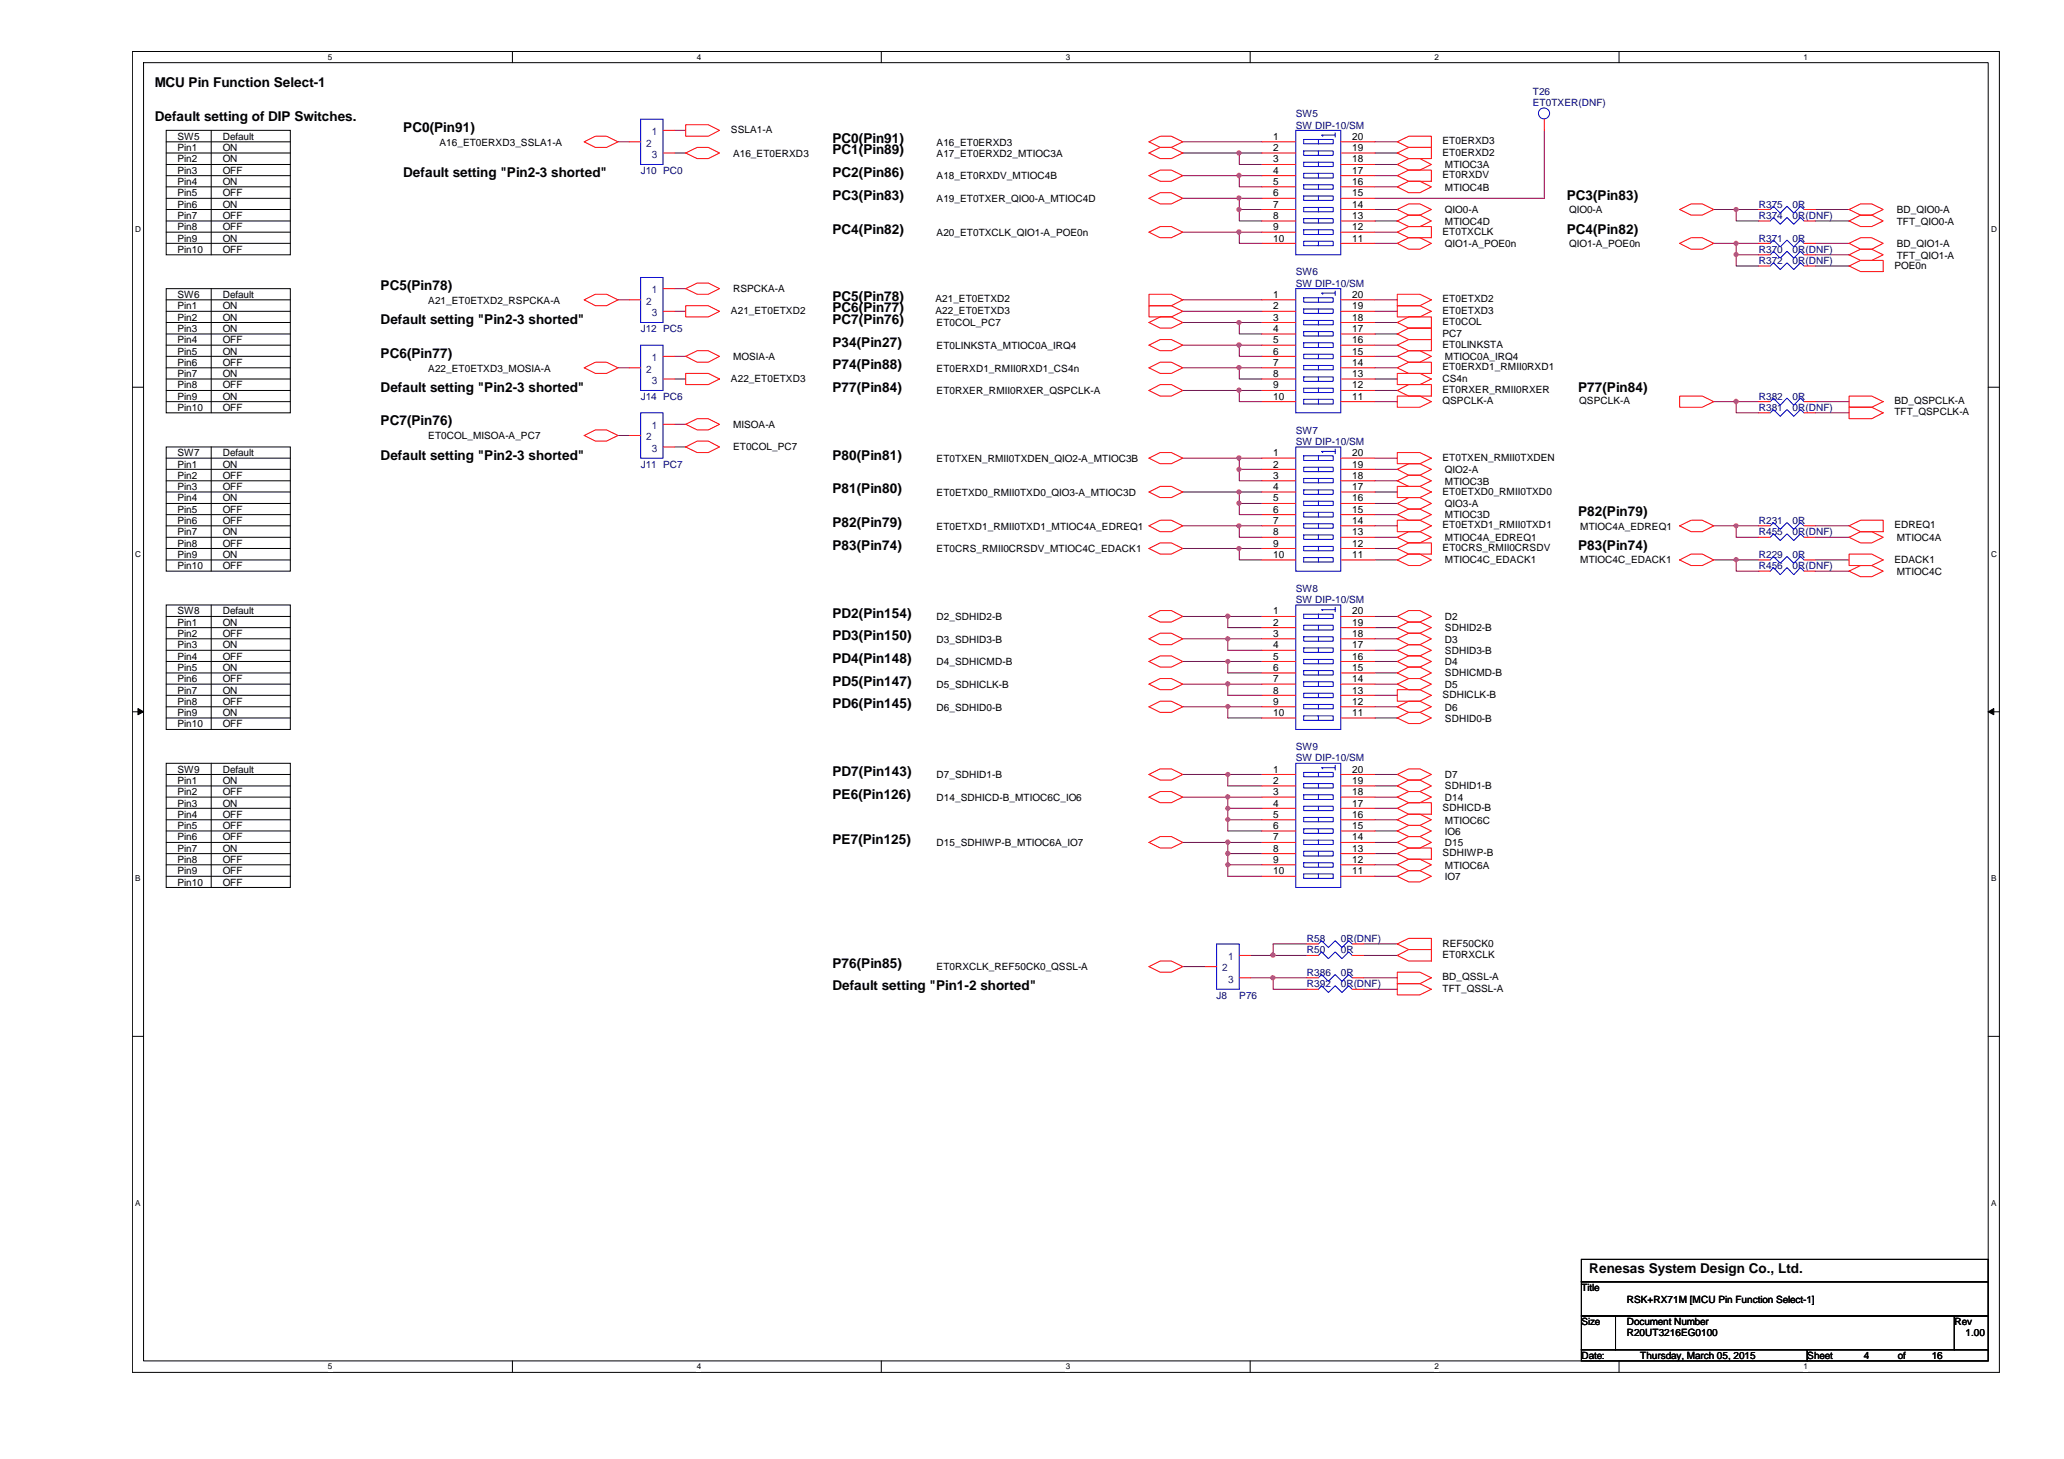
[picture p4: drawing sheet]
<svg xmlns="http://www.w3.org/2000/svg" width="297mm" height="210mm" viewBox="0 0 297 210" stroke-linecap="round" stroke-linejoin="round" font-family="sans-serif">
<path d="M19 7.4h268.7v190h-268.6zM20.7 9h265.4v186.8h-265.4z" fill="none" stroke="#000" stroke-width=".14"/>
<g fill="#fff">
<path d="M47.2 7.6h.6v1.3h-.6z"/>
<path d="M47.2 196h.6v1.3h-.6z"/>
</g>
<path d="M73.7 7.4v1.6M73.7 195.8v1.6" fill="none" stroke="#000" stroke-width=".14"/>
<g fill="#fff">
<path d="M100.3 7.6h.6v1.3h-.6z"/>
<path d="M100.3 196h.6v1.3h-.6z"/>
</g>
<path d="M126.8 7.4v1.6M126.8 195.8v1.6" fill="none" stroke="#000" stroke-width=".14"/>
<g fill="#fff">
<path d="M153.4 7.6h.6v1.3h-.6z"/>
<path d="M153.4 196h.6v1.3h-.6z"/>
</g>
<path d="M179.9 7.4v1.6M179.9 195.8v1.6" fill="none" stroke="#000" stroke-width=".14"/>
<g fill="#fff">
<path d="M206.5 7.6h.6v1.3h-.6z"/>
<path d="M206.5 196h.6v1.3h-.6z"/>
</g>
<path d="M233 7.4v1.6M233 195.8v1.6" fill="none" stroke="#000" stroke-width=".14"/>
<g fill="#fff">
<path d="M259.5 7.6h.6v1.3h-.6z"/>
<path d="M259.5 196h.6v1.3h-.6z"/>
<path d="M19.5 32.3h.8v1.4h-.8z"/>
<path d="M286.6 32.3h.8v1.4h-.8z"/>
<path d="M19.5 79h.8v1.3h-.8z"/>
<path d="M286.6 79h.8v1.3h-.8z"/>
</g>
<path d="M19.1 55.7h1.6M286.1 55.7h1.6" fill="none" stroke="#000" stroke-width=".14"/>
<g fill="#fff">
<path d="M19.5 125.7h.7v1.3h-.7z"/>
<path d="M286.6 125.7h.7v1.3h-.7z"/>
</g>
<path d="M19.1 102.4h1.6M286.1 102.4h1.6" fill="none" stroke="#000" stroke-width=".14"/>
<path d="M19.9 101.9l.8 .5-.8 .4zM286.1 102.4l.8-.5v.9z" fill="#000" stroke="#000" stroke-width=".14"/>
<g fill="#fff">
<path d="M19.5 172.4h.7v1.3h-.7z"/>
<path d="M286.6 172.4h.7v1.3h-.7z"/>
</g>
<g fill="none" stroke="#000" stroke-width=".14">
<path d="M23.9 18.8h17.9v17.9h-17.9zM30.4 18.8v17.9M23.9 23.7h17.9M23.9 25.3h17.9M23.9 26.9h17.9M23.9 28.5h17.9M23.9 30.1h17.9M23.9 31.8h17.9M23.9 33.4h17.9M23.9 35h17.9M23.9 20.4h17.9M23.9 22h17.9"/>
<path d="M23.9 41.5h17.9v17.9h-17.9zM23.9 43.1h17.9M23.9 44.8h17.9M23.9 46.4h17.9M23.9 48h17.9M23.9 49.7h17.9M23.9 51.3h17.9M23.9 52.9h17.9M23.9 54.5h17.9M23.9 56.2h17.9M23.9 57.8h17.9M30.4 41.5v17.9"/>
<path d="M23.9 64.3h17.9v17.9h-17.9zM23.9 65.9h17.9M23.9 67.5h17.9M23.9 69.2h17.9M23.9 70.8h17.9M23.9 72.4h17.9M23.9 74h17.9M23.9 75.6h17.9M23.9 77.3h17.9M23.9 78.9h17.9M30.4 64.3v17.9M23.9 87h17.9v17.9h-17.9z"/>
<path d="M23.9 80.6h17.9M23.9 88.7h17.9M23.9 90.3h17.9M23.9 91.9h17.9M23.9 93.6h17.9M23.9 95.2h17.9M23.9 96.8h17.9M23.9 98.4h17.9M30.4 87v17.9M23.9 109.8h17.9v17.9h-17.9zM23.9 100h17.9M23.9 101.7h17.9"/>
<path d="M23.9 103.3h17.9M23.9 111.4h17.9M23.9 113.1h17.9M23.9 114.7h17.9M23.9 116.3h17.9M23.9 117.9h17.9M23.9 119.5h17.9M30.4 109.8v17.9M23.9 121.2h17.9M23.9 122.8h17.9M23.9 124.4h17.9M23.9 126.1h17.9"/>
<path d="M19.1 149.1h1.6M286.1 149.1h1.6M227.6 181.2h58.5v3.2h-58.5zM227.6 184.4h58.5v4.9h-58.5zM227.6 189.3h4.9v4.9h-4.9zM227.6 194.2h32.5v1.6h-32.5zM232.5 189.3h48.8v4.9h-48.8zM260.1 194.2h26v1.6h-26zM281.3 189.3h4.8v4.9h-4.8z"/>
</g>
<g fill="none" stroke="#800040" stroke-width=".14">
<path d="M97.1 18.8h1.6M222.2 18.8v9.7h-24.3M88.9 20.4h1.7M97.1 22h1.6M170.2 20.4h11.4M170.2 22h8.2v1.7h3.2M170.2 25.3h8.2v1.6h3.2M170.2 28.5h8.2M170.2 33.4h8.2M178.4 22h3.2M178.4 25.3h3.2M178.4 28.5h3.2"/>
<path d="M178.4 28.5v1.6h3.2M178.4 33.4h3.2M178.4 33.4v1.6h3.2M178.4 30.1v1.7h3.2M197.9 20.4h3.2M197.9 22h3.2M197.9 23.7h3.2M197.9 25.3h3.2M197.9 26.9h3.2M197.9 30.1h3.2M197.9 35h3.2M197.9 33.4h3.2"/>
<path d="M197.9 31.8h3.2M246.6 30.1h3.3v1.7h3.2M246.6 35h3.3M249.9 35h3.2M249.9 36.7v1.6h3.2M249.9 30.1h3.2M249.9 35v1.7h3.2M261.2 35h4.9M261.2 38.3h4.9M261.2 31.8h4.9M261.2 30.1h4.9M261.2 36.7h4.9"/>
<path d="M88.9 43.1h1.7M88.9 52.9h1.7M97.1 41.5h1.6M97.1 44.8h1.6M97.1 51.3h1.6M97.1 54.5h1.6M170.2 46.4h8.2v1.6h3.2M170.2 44.8h11.4M170.2 43.1h11.4M170.2 56.2h8.2M170.2 52.9h8.2M170.2 49.7h8.2"/>
<path d="M178.4 56.2v1.6h3.2M178.4 56.2h3.2M178.4 52.9h3.2M178.4 52.9v1.6h3.2M178.4 49.7v1.6h3.2M178.4 46.4h3.2M178.4 49.7h3.2M197.9 56.2h3.2M197.9 57.8h3.2M197.9 52.9h3.2M197.9 54.5h3.2M197.9 51.3h3.2"/>
<path d="M197.9 49.7h3.2M197.9 46.4h3.2M197.9 48h3.2M197.9 44.8h3.2M197.9 43.1h3.2M246.6 57.8h3.3v1.6h3.2M249.9 57.8h3.2M261.2 57.8h4.9M261.2 59.4h4.9M88.9 62.7h1.7M97.1 61h1.6M97.1 64.3h1.6"/>
<path d="M170.2 65.9h8.2v1.6h3.2M170.2 75.6h8.2v1.7h3.2M170.2 78.9h8.2M170.2 70.8h8.2M178.4 65.9h3.2M178.4 78.9h3.2M178.4 78.9v1.7h3.2M178.4 75.6h3.2M178.4 70.8h3.2M178.4 72.4v1.6h3.2M178.4 72.4h3.2M178.4 67.5v1.7h3.2"/>
<path d="M178.4 70.8v1.6M197.9 65.9h3.2M197.9 67.5h3.2M197.9 69.2h3.2M197.9 70.8h3.2M197.9 72.4h3.2M197.9 74h3.2M197.9 78.9h3.2M197.9 75.6h3.2M197.9 77.3h3.2M246.6 75.6h3.3M249.9 75.6h3.2"/>
<path d="M249.9 75.6v1.7h3.2M261.2 75.6h4.9M261.2 77.3h4.9M170.2 91.9h6.5M170.2 88.7h6.5M170.2 95.2h6.5M170.2 98.4h6.5M176.7 88.7v1.6h4.9M176.7 88.7h4.9M176.7 91.9h4.9M176.7 91.9v1.7h4.9M176.7 95.2v1.6h4.9"/>
<path d="M176.7 95.2h4.9M176.7 98.4h4.9M176.7 98.4v1.6h4.9M197.9 80.6h3.2M197.9 96.8h3.2M197.9 95.2h3.2M197.9 93.6h3.2M197.9 91.9h3.2M197.9 98.4h3.2M197.9 88.7h3.2M197.9 90.3h3.2M246.6 80.6h3.3"/>
<path d="M249.9 80.6h3.2M249.9 80.6v1.6h3.2M261.2 80.6h4.9M261.2 82.2h4.9M170.2 111.4h6.5M170.2 114.7h6.5M170.2 101.7h6.5M176.7 101.7v1.6h4.9M176.7 111.4h4.9M176.7 111.4v1.7h4.9M176.7 117.9h4.9M176.7 117.9v1.6h4.9"/>
<path d="M176.7 114.7h4.9M176.7 116.3h4.9M176.7 114.7v1.6M176.7 116.3v1.6M176.7 101.7h4.9M197.9 100h3.2M197.9 101.7h3.2M197.9 103.3h3.2M197.9 111.4h3.2M197.9 113.1h3.2M197.9 114.7h3.2M197.9 116.3h3.2"/>
<path d="M197.9 117.9h3.2M197.9 119.5h3.2M170.2 121.2h6.5M170.2 139.1h3.3M176.7 121.2h4.9M176.7 124.4v1.7h4.9M176.7 124.4h4.9M176.7 122.8v1.6M176.7 122.8h4.9M176.7 121.2v1.6M180 137.5h3.2M183.2 137.5h4.9"/>
<path d="M188.1 135.8h-4.9v1.7M196.2 137.5h4.9M196.2 135.8h4.9M197.9 121.2h3.2M197.9 122.8h3.2M197.9 124.4h3.2M197.9 126.1h3.2M180 140.7h3.2M183.2 140.7h4.9M183.2 140.7v1.6h4.9M196.2 140.7h4.9M196.2 142.3h4.9"/>
</g>
<g fill="#f0f" stroke="#f0f" stroke-width=".14">
<circle cx="178.3" cy="22" r=".3"/>
<circle cx="178.3" cy="25.2" r=".31"/>
<circle cx="178.3" cy="28.5" r=".3"/>
<circle cx="178.3" cy="30.1" r=".3"/>
<circle cx="249.9" cy="35" r=".3"/>
<circle cx="249.9" cy="36.6" r=".3"/>
<circle cx="178.3" cy="65.9" r=".31"/>
<circle cx="178.3" cy="78.9" r=".3"/>
<circle cx="178.3" cy="75.6" r=".3"/>
<circle cx="178.3" cy="72.4" r=".3"/>
<circle cx="178.3" cy="70.8" r=".3"/>
<circle cx="178.3" cy="67.5" r=".3"/>
<circle cx="178.3" cy="56.1" r=".3"/>
<circle cx="178.3" cy="52.9" r=".3"/>
<circle cx="178.3" cy="46.4" r=".3"/>
<circle cx="178.3" cy="33.4" r=".31"/>
<circle cx="183.2" cy="137.4" r=".31"/>
<circle cx="183.2" cy="140.7" r=".31"/>
<circle cx="249.9" cy="30.1" r=".3"/>
<circle cx="249.8" cy="57.8" r=".31"/>
<circle cx="178.3" cy="49.6" r=".31"/>
<circle cx="249.9" cy="80.5" r=".3"/>
<circle cx="249.9" cy="75.6" r=".3"/>
<circle cx="176.7" cy="88.6" r=".3"/>
<circle cx="176.7" cy="91.9" r=".3"/>
<circle cx="176.7" cy="95.2" r=".3"/>
<circle cx="176.7" cy="98.4" r=".31"/>
<circle cx="176.7" cy="101.6" r=".3"/>
<circle cx="176.7" cy="111.4" r=".3"/>
<circle cx="176.7" cy="117.9" r=".3"/>
<circle cx="176.7" cy="114.7" r=".31"/>
<circle cx="176.7" cy="124.4" r=".3"/>
<circle cx="176.7" cy="122.8" r=".31"/>
<circle cx="176.7" cy="116.3" r=".3"/>
<circle cx="176.7" cy="121.2" r=".3"/>
</g>
<g fill="none" stroke="#f00" stroke-width=".14">
<path d="M95.4 18.8h1.7M98.7 17.9h3.2l1.6 .9-1.6 .8h-3.2zM222.2 17.1v1.7M84.1 20.4l1.6-.8h1.6l1.6 .8-1.6 .8h-1.6zM90.6 20.4h1.6M95.4 22h1.7M98.7 22l1.6-.8h1.6l1.6 .8-1.6 .8h-1.6zM165.4 20.4l1.6-.8h1.6l1.6 .8-1.6 .8h-1.6zM165.4 22l1.6-.8h1.6l1.6 .8-1.6 .8h-1.6zM165.4 25.3l1.6-.8h1.6l1.6 .8-1.6 .8h-1.6zM165.4 28.5l1.6-.8h1.6l1.6 .8-1.6 .8h-1.6zM165.4 33.4l1.6-.8h1.6l1.6 .8-1.6 .8h-1.6z"/>
<path d="M181.6 20.4h4.9M181.6 22h4.9M181.6 23.7h4.9M181.6 25.3h4.9M181.6 26.9h4.9M181.6 28.5h4.9M181.6 30.1h4.9M181.6 31.8h4.9M181.6 33.4h4.9M181.6 35h4.9M193 20.4h4.9M193 22h4.9"/>
<path d="M193 23.7h4.9M193 25.3h4.9M193 26.9h4.9M193 28.5h4.9M193 30.1h4.9M193 31.8h4.9M193 33.4h4.9M193 35h4.9M201.1 20.4l1.6-.8h3.3v1.6h-3.3zM201.1 22l1.6-.8h3.3v1.6h-3.3zM201.1 25.3l1.6-.8h3.3v1.6h-3.3zM201.1 33.4l1.6-.8h3.3v1.6h-3.3z"/>
<path d="M201.1 23.7l1.6-.9h1.6l1.7 .9-1.7 .8h-1.6zM201.1 26.9l1.6-.8h1.6l1.7 .8-1.7 .8h-1.6zM201.1 30.1l1.6-.8h1.6l1.7 .8-1.7 .8h-1.6zM201.1 35l1.6-.8h1.6l1.7 .8-1.7 .9h-1.6zM201.1 31.8l1.6-.9h1.6l1.7 .9-1.7 .8h-1.6zM241.7 35l1.7-.8h1.6l1.6 .8-1.6 .9h-1.6zM241.7 30.1l1.7-.8h1.6l1.6 .8-1.6 .8h-1.6zM253.1 31.8h1.7M253.1 38.3h1.7M253.1 36.7h1.7M253.1 30.1h1.7M253.1 35h1.7"/>
<path d="M259.6 31.8h1.6M259.6 38.3h1.6M259.6 36.7h1.6M259.6 30.1h1.6M259.6 35h1.6M266.1 38.3l1.7-.8h3.2v1.6h-3.2zM266.1 35l1.7-.8h1.6l1.6 .8-1.6 .9h-1.6zM266.1 30.1l1.7-.8h1.6l1.6 .8-1.6 .8h-1.6zM266.1 31.8l1.7-.9h1.6l1.6 .9-1.6 .8h-1.6zM266.1 36.7l1.7-.8h1.6l1.6 .8-1.6 .8h-1.6zM84.1 43.1l1.6-.8h1.6l1.6 .8-1.6 .9h-1.6zM84.1 52.9l1.6-.8h1.6l1.6 .8-1.6 .8h-1.6z"/>
<path d="M90.6 43.1h1.6M90.6 52.9h1.6M95.4 41.5h1.7M95.4 44.8h1.7M95.4 51.3h1.7M95.4 54.5h1.7M98.7 44h3.2l1.6 .8-1.6 .8h-3.2zM98.7 53.7h3.2l1.6 .8-1.6 .8h-3.2zM98.7 41.5l1.6-.8h1.6l1.6 .8-1.6 .8h-1.6zM98.7 51.3l1.6-.8h1.6l1.6 .8-1.6 .8h-1.6zM165.4 42.3h3.2l1.6 .8-1.6 .9h-3.2zM165.4 44h3.2l1.6 .8-1.6 .8h-3.2z"/>
<path d="M165.4 49.7l1.6-.8h1.6l1.6 .8-1.6 .8h-1.6zM165.4 52.9l1.6-.8h1.6l1.6 .8-1.6 .8h-1.6zM165.4 56.2l1.6-.9h1.6l1.6 .9-1.6 .8h-1.6zM165.4 46.4l1.6-.8h1.6l1.6 .8-1.6 .8h-1.6zM181.6 43.1h4.9M181.6 44.8h4.9M181.6 46.4h4.9M181.6 48h4.9M181.6 49.7h4.9M181.6 51.3h4.9M181.6 52.9h4.9M181.6 54.5h4.9"/>
<path d="M181.6 56.2h4.9M181.6 57.8h4.9M193 43.1h4.9M193 44.8h4.9M193 46.4h4.9M193 48h4.9M193 49.7h4.9M193 51.3h4.9M193 52.9h4.9M193 54.5h4.9M193 56.2h4.9M193 57.8h4.9"/>
<path d="M201.1 44h3.2l1.7 .8-1.7 .8h-3.2zM201.1 46.4l1.6-.8h3.3v1.6h-3.3zM201.1 48l1.6-.8h3.3v1.7h-3.3zM201.1 49.7l1.6-.8h3.3v1.6h-3.3zM201.1 52.9l1.6-.8h3.3v1.6h-3.3zM201.1 53.7h3.2l1.7 .8-1.7 .8h-3.2zM201.1 56.2l1.6-.9h3.3v1.7h-3.3zM201.1 57h3.2l1.7 .8-1.7 .8h-3.2zM201.1 42.3h3.2l1.7 .8-1.7 .9h-3.2zM201.1 51.3l1.6-.8h1.6l1.7 .8-1.7 .8h-1.6zM241.7 57h3.3l1.6 .8-1.6 .8h-3.3zM253.1 59.4h1.7"/>
<path d="M253.1 57.8h1.7M259.6 59.4h1.6M259.6 57.8h1.6M266.1 57h3.3l1.6 .8-1.6 .8h-3.3zM266.1 58.6h3.3l1.6 .8-1.6 .8h-3.3zM84.1 62.7l1.6-.9h1.6l1.6 .9-1.6 .8h-1.6zM90.6 62.7h1.6M95.4 61h1.7M95.4 64.3h1.7M98.7 61l1.6-.8h1.6l1.6 .8-1.6 .8h-1.6zM98.7 64.3l1.6-.8h1.6l1.6 .8-1.6 .8h-1.6zM165.4 65.9l1.6-.8h1.6l1.6 .8-1.6 .8h-1.6z"/>
<path d="M165.4 70.8l1.6-.8h1.6l1.6 .8-1.6 .8h-1.6zM165.4 75.6l1.6-.8h1.6l1.6 .8-1.6 .9h-1.6zM165.4 78.9l1.6-.8h1.6l1.6 .8-1.6 .8h-1.6zM181.6 65.9h4.9M181.6 67.5h4.9M181.6 69.2h4.9M181.6 70.8h4.9M181.6 72.4h4.9M181.6 74h4.9M181.6 75.6h4.9M181.6 77.3h4.9M181.6 78.9h4.9"/>
<path d="M193 65.9h4.9M193 67.5h4.9M193 69.2h4.9M193 70.8h4.9M193 72.4h4.9M193 74h4.9M193 75.6h4.9M193 77.3h4.9M193 78.9h4.9M201.1 65.1h3.2l1.7 .8-1.7 .8h-3.2zM201.1 78.9l1.6-.8h3.3v1.6h-3.3zM201.1 74.8h3.2l1.7 .8-1.7 .9h-3.2z"/>
<path d="M201.1 70h3.2l1.7 .8-1.7 .8h-3.2zM201.1 67.5l1.6-.8h1.6l1.7 .8-1.7 .9h-1.6zM201.1 77.3l1.6-.8h1.6l1.7 .8-1.7 .8h-1.6zM201.1 72.4l1.6-.8h1.6l1.7 .8-1.7 .8h-1.6zM201.1 74l1.6-.8h1.6l1.7 .8-1.7 .8h-1.6zM201.1 69.2l1.6-.8h1.6l1.7 .8-1.7 .8h-1.6zM241.7 75.6l1.7-.8h1.6l1.6 .8-1.6 .9h-1.6zM253.1 77.3h1.7M253.1 75.6h1.7M259.6 77.3h1.6M259.6 75.6h1.6M266.1 79.7h3.3l1.6 .9-1.6 .8h-3.3z"/>
<path d="M266.1 75.6l1.7-.8h3.2v1.7h-3.2zM266.1 77.3l1.7-.8h1.6l1.6 .8-1.6 .8h-1.6zM165.4 88.7l1.6-.9h1.6l1.6 .9-1.6 .8h-1.6zM165.4 91.9l1.6-.8h1.6l1.6 .8-1.6 .9h-1.6zM165.4 95.2l1.6-.8h1.6l1.6 .8-1.6 .8h-1.6zM165.4 98.4l1.6-.8h1.6l1.6 .8-1.6 .8h-1.6zM181.6 88.7h4.9M181.6 90.3h4.9M181.6 91.9h4.9M181.6 93.6h4.9M181.6 95.2h4.9M181.6 96.8h4.9"/>
<path d="M181.6 98.4h4.9M181.6 80.6h4.9M193 88.7h4.9M193 90.3h4.9M193 91.9h4.9M193 93.6h4.9M193 95.2h4.9M193 96.8h4.9M193 98.4h4.9M193 80.6h4.9M201.1 99.2h3.2l1.7 .8-1.7 .9h-3.2zM201.1 80.6l1.6-.9h1.6l1.7 .9-1.7 .8h-1.6z"/>
<path d="M201.1 90.3l1.6-.8h1.6l1.7 .8-1.7 .8h-1.6zM201.1 93.6l1.6-.8h1.6l1.7 .8-1.7 .8h-1.6zM201.1 88.7l1.6-.9h1.6l1.7 .9-1.7 .8h-1.6zM201.1 96.8l1.6-.8h1.6l1.7 .8-1.7 .8h-1.6zM201.1 91.9l1.6-.8h1.6l1.7 .8-1.7 .9h-1.6zM201.1 95.2l1.6-.8h1.6l1.7 .8-1.7 .8h-1.6zM201.1 98.4l1.6-.8h1.6l1.7 .8-1.7 .8h-1.6zM241.7 80.6l1.7-.9h1.6l1.6 .9-1.6 .8h-1.6zM253.1 80.6h1.7M253.1 82.2h1.7M259.6 80.6h1.6M259.6 82.2h1.6"/>
<path d="M266.1 82.2l1.7-.8h1.6l1.6 .8-1.6 .8h-1.6zM165.4 101.7l1.6-.8h1.6l1.6 .8-1.6 .8h-1.6zM165.4 111.4l1.6-.8h1.6l1.6 .8-1.6 .8h-1.6zM165.4 114.7l1.6-.8h1.6l1.6 .8-1.6 .8h-1.6zM181.6 100h4.9M181.6 101.7h4.9M181.6 103.3h4.9M181.6 111.4h4.9M181.6 113.1h4.9M181.6 114.7h4.9M181.6 116.3h4.9M181.6 117.9h4.9"/>
<path d="M181.6 119.5h4.9M193 100h4.9M193 101.7h4.9M193 103.3h4.9M193 111.4h4.9M193 113.1h4.9M193 114.7h4.9M193 116.3h4.9M193 117.9h4.9M193 119.5h4.9M201.1 116.3l1.6-.8h3.3v1.6h-3.3zM201.1 103.3l1.6-.8h1.6l1.7 .8-1.7 .8h-1.6z"/>
<path d="M201.1 113.1l1.6-.9h1.6l1.7 .9-1.7 .8h-1.6zM201.1 117.9l1.6-.8h1.6l1.7 .8-1.7 .8h-1.6zM201.1 101.7l1.6-.8h1.6l1.7 .8-1.7 .8h-1.6zM201.1 111.4l1.6-.8h1.6l1.7 .8-1.7 .8h-1.6zM201.1 114.7l1.6-.8h1.6l1.7 .8-1.7 .8h-1.6zM201.1 119.5l1.6-.8h1.6l1.7 .8-1.7 .9h-1.6zM165.4 139.1l1.6-.8h1.6l1.6 .8-1.6 .8h-1.6zM165.4 121.2l1.6-.8h1.6l1.6 .8-1.6 .8h-1.6zM173.5 139.1h1.6M178.4 137.5h1.6M181.6 121.2h4.9M181.6 122.8h4.9"/>
<path d="M181.6 124.4h4.9M181.6 126.1h4.9M188.1 137.5h1.6M188.1 135.8h1.6M193 121.2h4.9M193 122.8h4.9M193 124.4h4.9M193 126.1h4.9M194.6 137.5h1.6M194.6 135.8h1.6M201.1 137.5l1.6-.9h3.3v1.7h-3.3zM201.1 135.8l1.6-.8h3.3v1.6h-3.3z"/>
<path d="M201.1 139.9h3.2l1.7 .8-1.7 .8h-3.2zM201.1 122.8l1.6-.8h3.3v1.6h-3.3zM201.1 124.4l1.6-.8h1.6l1.7 .8-1.7 .9h-1.6zM201.1 121.2l1.6-.8h1.6l1.7 .8-1.7 .8h-1.6zM201.1 126.1l1.6-.8h1.6l1.7 .8-1.7 .8h-1.6zM178.4 140.7h1.6M188.1 140.7h1.6M188.1 142.3h1.6M194.6 140.7h1.6M194.6 142.3h1.6M201.1 141.5h3.2l1.7 .8-1.7 .8h-3.2z"/>
</g>
<g fill="none" stroke="#00f" stroke-width=".14">
<path d="M92.2 17.1h3.2v6.6h-3.2zM186.5 18.8h6.5v17.9h-6.5zM192.2 19.1v.6M192.2 19.4h-2l.2 .2M92.2 39.9h3.2v6.5h-3.2zM187.6 21.7h4.3v.7h-4.3zM187.6 23.3h4.3v.7h-4.3zM187.6 24.9h4.3v.7h-4.3zM187.6 26.6h4.3v.6h-4.3zM187.6 28.2h4.3v.6h-4.3zM187.6 29.8h4.3v.7h-4.3zM187.6 31.5h4.3v.6h-4.3z"/>
<path d="M187.6 33.1h4.3v.6h-4.3zM187.6 34.7h4.3v.6h-4.3zM187.6 20.1h4.3v.6h-4.3zM189.7 21.7v.7M189.7 23.3v.7M189.7 24.9v.7M189.7 26.6v.6M189.7 28.2v.6M189.7 29.8v.7M189.7 31.5v.6M189.7 33.1v.6M189.7 20.1v.6"/>
<path d="M189.7 34.7v.6M254.8 31.8l.4-.5 1 1 1-1 .9 1 1-1 .5 .5M254.8 38.3l.4-.5 1 1 1-1 .9 1 1-1 .5 .5M254.8 36.7l.4-.5 1 .9 1-.9 .9 .9 1-.9 .5 .5M254.8 30.1l.4-.4 1 .9 1-.9 .9 .9 1-.9 .5 .4M254.8 35l.4-.5 1 1 1-1 .9 1 1-1 .5 .5M92.2 59.4h3.2v6.5h-3.2zM92.2 49.7h3.2v6.5h-3.2zM186.5 41.5h6.5v17.9h-6.5zM187.6 44.4h4.3v.7h-4.3zM187.6 46.1h4.3v.6h-4.3zM187.6 47.7h4.3v.6h-4.3z"/>
<path d="M187.6 49.3h4.3v.7h-4.3zM187.6 51h4.3v.6h-4.3zM187.6 52.6h4.3v.6h-4.3zM187.6 54.2h4.3v.7h-4.3zM187.6 55.8h4.3v.7h-4.3zM187.6 57.4h4.3v.7h-4.3zM187.6 42.8h4.3v.7h-4.3zM189.7 44.4v.7M189.7 46.1v.6M189.7 47.7v.6M189.7 49.3v.7M189.7 51v.6"/>
<path d="M189.7 52.6v.6M189.7 54.2v.7M189.7 55.8v.7M189.7 42.8v.7M189.7 57.4v.7M192.2 41.9v.6M192.2 42.2h-2l.2 .1M254.8 59.4l.4-.5 1 1 1-1 .9 1 1-1 .5 .5M254.8 57.8l.4-.5 1 1 1-1 .9 1 1-1 .5 .5M186.5 64.3h6.5v17.9h-6.5zM187.6 67.2h4.3v.7h-4.3zM187.6 68.8h4.3v.7h-4.3z"/>
<path d="M187.6 70.5h4.3v.6h-4.3zM187.6 72.1h4.3v.6h-4.3zM187.6 73.7h4.3v.7h-4.3zM187.6 75.4h4.3v.6h-4.3zM187.6 77h4.3v.6h-4.3zM187.6 78.6h4.3v.6h-4.3zM187.6 65.6h4.3v.7h-4.3zM189.7 67.2v.7M189.7 68.8v.7M189.7 70.5v.6M189.7 72.1v.6M189.7 73.7v.7"/>
<path d="M189.7 75.4v.6M189.7 77v.6M189.7 78.6v.6M189.7 65.6v.7M192.2 64.6v.7M192.2 64.9h-2l.2 .2M254.8 77.3l.4-.5 1 1 1-1 .9 1 1-1 .5 .5M254.8 75.6l.4-.4 1 1 1-1 .9 1 1-1 .5 .4M186.5 87h6.5v17.9h-6.5zM187.6 90h4.3v.6h-4.3zM187.6 91.6h4.3v.6h-4.3zM187.6 93.2h4.3v.7h-4.3z"/>
<path d="M187.6 94.9h4.3v.6h-4.3zM187.6 96.5h4.3v.6h-4.3zM187.6 98.1h4.3v.7h-4.3zM187.6 99.7h4.3v.7h-4.3zM187.6 80.2h4.3v.7h-4.3zM187.6 88.3h4.3v.7h-4.3zM189.7 90v.6M189.7 91.6v.6M189.7 93.2v.7M189.7 94.9v.6M189.7 96.5v.6M189.7 98.1v.7"/>
<path d="M189.7 99.7v.7M189.7 88.3v.7M189.7 80.2v.7M192.2 87.4v.6M192.2 87.7h-2l.2 .1M254.8 80.6l.4-.5 1 .9 1-.9 .9 .9 1-.9 .5 .5M254.8 82.2l.4-.5 1 1 1-1 .9 1 1-1 .5 .5M186.5 109.8h6.5v17.9h-6.5zM187.6 101.3h4.3v.7h-4.3zM187.6 103h4.3v.6h-4.3zM187.6 112.7h4.3v.7h-4.3zM187.6 114.3h4.3v.7h-4.3z"/>
<path d="M187.6 116h4.3v.6h-4.3zM187.6 117.6h4.3v.6h-4.3zM187.6 119.3h4.3v.6h-4.3zM187.6 111.1h4.3v.7h-4.3zM189.7 101.3v.7M189.7 112.7v.7M189.7 114.3v.7M189.7 116v.6M189.7 117.6v.6M189.7 119.3v.6M189.7 103v.6M189.7 111.1v.7"/>
<path d="M192.2 110.1v.7M192.2 110.4h-2l.2 .2M175.1 135.8h3.3v6.5h-3.3zM187.6 120.9h4.3v.6h-4.3zM187.6 122.5h4.3v.6h-4.3zM187.6 124.1h4.3v.7h-4.3zM187.6 125.7h4.3v.7h-4.3zM189.7 120.9v.6M189.7 122.5v.6M189.7 124.1v.7M189.7 137.5l.5-.6 1 1 1-1 .9 1 1-1 .5 .6M189.7 125.7v.7"/>
<path d="M189.7 135.8l.5-.5 1 1 1-1 .9 1 1-1 .5 .5M189.7 140.7l.5-.5 1 1 1-1 .9 1 1-1 .5 .5M189.7 142.3l.5-.5 1 1 1-1 .9 1 1-1 .5 .5"/>
<circle cx="222.2" cy="16.3" r=".8"/>
</g>
<g font-size="1.9">
<text x="22.3" y="12.4">MCU Pin Function Select-1</text>
<text x="22.3" y="17.4">Default setting of DIP Switches.</text>
<text x="58" y="19">PC0(Pin91)</text>
<text x="119.8" y="20.6">PC0(Pin91)</text>
<text x="119.8" y="22.2">PC1(Pin89)</text>
<text x="58" y="25.5">Default setting &quot;Pin2-3 shorted&quot;</text>
<text x="119.8" y="25.5">PC2(Pin86)</text>
<text x="119.8" y="28.7">PC3(Pin83)</text>
<text x="225.5" y="28.7">PC3(Pin83)</text>
<text x="119.8" y="33.6">PC4(Pin82)</text>
<text x="225.5" y="33.6">PC4(Pin82)</text>
<text x="54.8" y="41.7">PC5(Pin78)</text>
<text x="54.8" y="46.6">Default setting &quot;Pin2-3 shorted&quot;</text>
<text x="119.8" y="43.3">PC5(Pin78)</text>
<text x="119.8" y="45">PC6(Pin77)</text>
<text x="119.8" y="46.6">PC7(Pin76)</text>
<text x="54.8" y="51.5">PC6(Pin77)</text>
<text x="119.8" y="49.9">P34(Pin27)</text>
<text x="119.8" y="53.1">P74(Pin88)</text>
<text x="54.8" y="56.3">Default setting &quot;Pin2-3 shorted&quot;</text>
<text x="119.8" y="56.3">P77(Pin84)</text>
<text x="227.1" y="56.3">P77(Pin84)</text>
<text x="54.8" y="61.2">PC7(Pin76)</text>
<text x="54.8" y="66.1">Default setting &quot;Pin2-3 shorted&quot;</text>
<text x="119.8" y="66.1">P80(Pin81)</text>
<text x="119.8" y="71">P81(Pin80)</text>
<text x="119.8" y="75.9">P82(Pin79)</text>
<text x="227.1" y="74.3">P82(Pin79)</text>
<text x="119.8" y="79.1">P83(Pin74)</text>
<text x="227.1" y="79.1">P83(Pin74)</text>
<text x="119.8" y="88.9">PD2(Pin154)</text>
<text x="119.8" y="92.1">PD3(Pin150)</text>
<text x="119.8" y="95.4">PD4(Pin148)</text>
<text x="119.8" y="98.6">PD5(Pin147)</text>
<text x="119.8" y="101.9">PD6(Pin145)</text>
<text x="119.8" y="111.6">PD7(Pin143)</text>
<text x="119.8" y="114.9">PE6(Pin126)</text>
<text x="119.8" y="121.4">PE7(Pin125)</text>
<text x="119.8" y="142.5">Default setting &quot;Pin1-2 shorted&quot;</text>
<text x="119.8" y="139.3">P76(Pin85)</text>
<text x="228.7" y="183.1">Renesas System Design Co., Ltd.</text>
</g>
<g font-size="1.5" fill="#004080">
<text x="93" y="21.1">2</text>
<text x="93.8" y="19.4">1</text>
<text x="93.8" y="22.7">3</text>
<text x="93" y="43.8">2</text>
<text x="93.8" y="42.2">1</text>
<text x="93.8" y="45.5">3</text>
<text x="93" y="53.6">2</text>
<text x="93.8" y="51.9">1</text>
<text x="93.8" y="55.2">3</text>
<text x="93" y="63.3">2</text>
<text x="93.8" y="61.7">1</text>
<text x="93.8" y="65">3</text>
<text x="175.9" y="139.7">2</text>
<text x="176.7" y="138.1">1</text>
<text x="176.7" y="141.4">3</text>
</g>
<g font-size="1.4" fill="#000080">
<text x="186.5" y="16.9">SW5</text>
<text x="220.6" y="13.6">T26</text>
<text x="220.6" y="15.2">ET0TXER(DNF)</text>
<text x="186.5" y="18.5">SW DIP-10/SM</text>
<text x="92.2" y="25">J10 PC0</text>
<text x="253.1" y="29.9">R375</text>
<text x="258" y="29.9">0R</text>
<text x="253.1" y="31.5">R374</text>
<text x="253.1" y="34.8">R371</text>
<text x="258" y="31.5">0R(DNF)</text>
<text x="258" y="34.8">0R</text>
<text x="186.5" y="39.6">SW6</text>
<text x="186.5" y="41.3">SW DIP-10/SM</text>
<text x="253.1" y="38">R372</text>
<text x="253.1" y="36.4">R370</text>
<text x="258" y="38">0R(DNF)</text>
<text x="258" y="36.4">0R(DNF)</text>
<text x="92.2" y="47.8">J12 PC5</text>
<text x="92.2" y="57.5">J14 PC6</text>
<text x="253.1" y="59.1">R381</text>
<text x="253.1" y="57.5">R382</text>
<text x="258" y="59.1">0R(DNF)</text>
<text x="258" y="57.5">0R</text>
<text x="186.5" y="62.4">SW7</text>
<text x="186.5" y="64">SW DIP-10/SM</text>
<text x="92.2" y="67.3">J11 PC7</text>
<text x="253.1" y="77">R455</text>
<text x="253.1" y="75.4">R231</text>
<text x="258" y="77">0R(DNF)</text>
<text x="258" y="75.4">0R</text>
<text x="253.1" y="80.3">R229</text>
<text x="253.1" y="81.9">R456</text>
<text x="258" y="80.3">0R</text>
<text x="258" y="81.9">0R(DNF)</text>
<text x="186.5" y="85.1">SW8</text>
<text x="186.5" y="86.8">SW DIP-10/SM</text>
<text x="186.5" y="107.9">SW9</text>
<text x="186.5" y="109.5">SW DIP-10/SM</text>
<text x="188.1" y="137.2">R50</text>
<text x="188.1" y="135.6">R58</text>
<text x="193" y="137.2">0R</text>
<text x="193" y="135.6">0R(DNF)</text>
<text x="175.1" y="143.7">J8</text>
<text x="178.4" y="143.7">P76</text>
<text x="188.1" y="140.4">R386</text>
<text x="188.1" y="142">R392</text>
<text x="193" y="140.4">0R</text>
<text x="193" y="142">0R(DNF)</text>
</g>
<g font-size="1.4">
<text x="25.5" y="20.1">SW5</text>
<text x="25.5" y="21.8">Pin1</text>
<text x="25.5" y="23.4">Pin2</text>
<text x="32" y="20.1">Default</text>
<text x="32" y="21.8">ON</text>
<text x="32" y="23.4">ON</text>
<text x="63.2" y="21">A16_ET0ERXD3_SSLA1-A</text>
<text x="105.2" y="19.1">SSLA1-A</text>
<text x="105.5" y="22.6">A16_ET0ERXD3</text>
<text x="134.8" y="21">A16_ET0ERXD3</text>
<text x="134.8" y="22.6">A17_ET0ERXD2_MTIOC3A</text>
<text x="183.2" y="20.1">1</text>
<text x="183.2" y="21.8">2</text>
<text x="183.2" y="23.4">3</text>
<text x="194.6" y="23.4">18</text>
<text x="194.6" y="21.8">19</text>
<text x="194.6" y="20.1">20</text>
<text x="207.6" y="20.8">ET0ERXD3</text>
<text x="207.6" y="22.4">ET0ERXD2</text>
<text x="25.5" y="25">Pin3</text>
<text x="25.5" y="26.6">Pin4</text>
<text x="25.5" y="28.2">Pin5</text>
<text x="25.5" y="29.9">Pin6</text>
<text x="32" y="26.6">ON</text>
<text x="32" y="29.9">ON</text>
<text x="32" y="25">OFF</text>
<text x="32" y="28.2">OFF</text>
<text x="134.8" y="25.8">A18_ET0RXDV_MTIOC4B</text>
<text x="134.8" y="29.1">A19_ET0TXER_QIO0-A_MTIOC4D</text>
<text x="183.2" y="25">4</text>
<text x="183.2" y="26.6">5</text>
<text x="183.2" y="28.2">6</text>
<text x="183.2" y="29.9">7</text>
<text x="194.6" y="29.9">14</text>
<text x="194.6" y="28.2">15</text>
<text x="194.6" y="26.6">16</text>
<text x="194.6" y="25">17</text>
<text x="207.6" y="25.7">ET0RXDV</text>
<text x="207.9" y="24.2">MTIOC3A</text>
<text x="207.9" y="27.4">MTIOC4B</text>
<text x="25.5" y="31.5">Pin7</text>
<text x="25.5" y="33.1">Pin8</text>
<text x="25.5" y="34.8">Pin9</text>
<text x="32" y="34.8">ON</text>
<text x="32" y="31.5">OFF</text>
<text x="32" y="33.1">OFF</text>
<text x="134.8" y="34">A20_ET0TXCLK_QIO1-A_POE0n</text>
<text x="183.2" y="31.5">8</text>
<text x="183.2" y="33.1">9</text>
<text x="183.2" y="34.8">10</text>
<text x="194.6" y="33.1">12</text>
<text x="194.6" y="31.5">13</text>
<text x="194.6" y="34.8">11</text>
<text x="207.6" y="33.8">ET0TXCLK</text>
<text x="207.9" y="30.7">QIO0-A</text>
<text x="207.9" y="35.6">QIO1-A_POE0n</text>
<text x="207.9" y="32.3">MTIOC4D</text>
<text x="225.8" y="35.6">QIO1-A_POE0n</text>
<text x="225.8" y="30.7">QIO0-A</text>
<text x="273" y="35.6">BD_QIO1-A</text>
<text x="273" y="30.7">BD_QIO0-A</text>
<text x="273" y="32.3">TFT_QIO0-A</text>
<text x="25.5" y="36.4">Pin10</text>
<text x="32" y="36.4">OFF</text>
<text x="272.6" y="38.7">POE0n</text>
<text x="273" y="37.2">TFT_QIO1-A</text>
<text x="25.5" y="42.9">SW6</text>
<text x="25.5" y="44.5">Pin1</text>
<text x="25.5" y="46.1">Pin2</text>
<text x="25.5" y="47.8">Pin3</text>
<text x="32" y="42.9">Default</text>
<text x="32" y="44.5">ON</text>
<text x="32" y="46.1">ON</text>
<text x="32" y="47.8">ON</text>
<text x="61.6" y="43.7">A21_ET0ETXD2_RSPCKA-A</text>
<text x="105.2" y="45.2">A21_ET0ETXD2</text>
<text x="105.5" y="42.1">RSPCKA-A</text>
<text x="134.6" y="43.5">A21_ET0ETXD2</text>
<text x="134.6" y="45.2">A22_ET0ETXD3</text>
<text x="134.8" y="46.9">ET0COL_PC7</text>
<text x="183.2" y="42.9">1</text>
<text x="183.2" y="44.5">2</text>
<text x="183.2" y="46.1">3</text>
<text x="183.2" y="47.8">4</text>
<text x="194.6" y="47.8">17</text>
<text x="194.6" y="46.1">18</text>
<text x="194.6" y="44.5">19</text>
<text x="194.6" y="42.9">20</text>
<text x="207.6" y="45.2">ET0ETXD3</text>
<text x="207.6" y="46.8">ET0COL</text>
<text x="207.6" y="43.5">ET0ETXD2</text>
<text x="25.5" y="49.4">Pin4</text>
<text x="25.5" y="51">Pin5</text>
<text x="25.5" y="52.6">Pin6</text>
<text x="32" y="51">ON</text>
<text x="32" y="49.4">OFF</text>
<text x="32" y="52.6">OFF</text>
<text x="61.6" y="53.5">A22_ET0ETXD3_MOSIA-A</text>
<text x="105.5" y="51.8">MOSIA-A</text>
<text x="134.8" y="50.2">ET0LINKSTA_MTIOC0A_IRQ4</text>
<text x="134.8" y="53.5">ET0ERXD1_RMII0RXD1_CS4n</text>
<text x="183.2" y="49.4">5</text>
<text x="183.2" y="51">6</text>
<text x="183.2" y="52.6">7</text>
<text x="194.6" y="52.6">14</text>
<text x="194.6" y="51">15</text>
<text x="194.6" y="49.4">16</text>
<text x="207.6" y="48.4">PC7</text>
<text x="207.6" y="50">ET0LINKSTA</text>
<text x="207.6" y="53.3">ET0ERXD1_RMII0RXD1</text>
<text x="207.9" y="51.8">MTIOC0A_IRQ4</text>
<text x="25.5" y="54.3">Pin7</text>
<text x="25.5" y="55.9">Pin8</text>
<text x="25.5" y="57.5">Pin9</text>
<text x="25.5" y="59.1">Pin10</text>
<text x="32" y="54.3">ON</text>
<text x="32" y="57.5">ON</text>
<text x="32" y="55.9">OFF</text>
<text x="32" y="59.1">OFF</text>
<text x="105.2" y="54.9">A22_ET0ETXD3</text>
<text x="134.8" y="56.7">ET0RXER_RMII0RXER_QSPCLK-A</text>
<text x="183.2" y="54.3">8</text>
<text x="183.2" y="55.9">9</text>
<text x="183.2" y="57.5">10</text>
<text x="194.6" y="55.9">12</text>
<text x="194.6" y="54.3">13</text>
<text x="194.6" y="57.5">11</text>
<text x="207.6" y="54.9">CS4n</text>
<text x="207.6" y="56.6">ET0RXER_RMII0RXER</text>
<text x="207.6" y="58.2">QSPCLK-A</text>
<text x="227.3" y="58.2">QSPCLK-A</text>
<text x="272.6" y="58.2">BD_QSPCLK-A</text>
<text x="272.6" y="59.8">TFT_QSPCLK-A</text>
<text x="25.5" y="65.7">SW7</text>
<text x="32" y="65.7">Default</text>
<text x="61.6" y="63.2">ET0COL_MISOA-A_PC7</text>
<text x="105.5" y="61.6">MISOA-A</text>
<text x="105.5" y="64.8">ET0COL_PC7</text>
<text x="183.2" y="65.7">1</text>
<text x="194.6" y="65.7">20</text>
<text x="25.5" y="67.3">Pin1</text>
<text x="25.5" y="68.9">Pin2</text>
<text x="25.5" y="70.5">Pin3</text>
<text x="32" y="67.3">ON</text>
<text x="32" y="68.9">OFF</text>
<text x="32" y="70.5">OFF</text>
<text x="134.8" y="66.5">ET0TXEN_RMII0TXDEN_QIO2-A_MTIOC3B</text>
<text x="134.8" y="71.3">ET0ETXD0_RMII0TXD0_QIO3-A_MTIOC3D</text>
<text x="183.2" y="67.3">2</text>
<text x="183.2" y="68.9">3</text>
<text x="183.2" y="70.5">4</text>
<text x="194.6" y="70.5">17</text>
<text x="194.6" y="68.9">18</text>
<text x="194.6" y="67.3">19</text>
<text x="207.6" y="66.3">ET0TXEN_RMII0TXDEN</text>
<text x="207.6" y="71.2">ET0ETXD0_RMII0TXD0</text>
<text x="207.9" y="68.1">QIO2-A</text>
<text x="207.9" y="69.7">MTIOC3B</text>
<text x="25.5" y="72.1">Pin4</text>
<text x="25.5" y="73.8">Pin5</text>
<text x="25.5" y="75.4">Pin6</text>
<text x="25.5" y="77">Pin7</text>
<text x="32" y="72.1">ON</text>
<text x="32" y="77">ON</text>
<text x="32" y="75.4">OFF</text>
<text x="32" y="73.8">OFF</text>
<text x="134.8" y="76.2">ET0ETXD1_RMII0TXD1_MTIOC4A_EDREQ1</text>
<text x="183.2" y="72.1">5</text>
<text x="183.2" y="73.8">6</text>
<text x="183.2" y="75.4">7</text>
<text x="183.2" y="77">8</text>
<text x="194.6" y="77">13</text>
<text x="194.6" y="75.4">14</text>
<text x="194.6" y="73.8">15</text>
<text x="194.6" y="72.1">16</text>
<text x="207.6" y="76">ET0ETXD1_RMII0TXD1</text>
<text x="207.9" y="77.9">MTIOC4A_EDREQ1</text>
<text x="207.9" y="72.9">QIO3-A</text>
<text x="207.9" y="74.6">MTIOC3D</text>
<text x="227.4" y="76.2">MTIOC4A_EDREQ1</text>
<text x="272.6" y="76">EDREQ1</text>
<text x="273" y="77.9">MTIOC4A</text>
<text x="25.5" y="78.7">Pin8</text>
<text x="25.5" y="80.3">Pin9</text>
<text x="25.5" y="81.9">Pin10</text>
<text x="32" y="80.3">ON</text>
<text x="32" y="78.7">OFF</text>
<text x="32" y="81.9">OFF</text>
<text x="134.8" y="79.5">ET0CRS_RMII0CRSDV_MTIOC4C_EDACK1</text>
<text x="183.2" y="78.7">9</text>
<text x="183.2" y="80.3">10</text>
<text x="194.6" y="78.7">12</text>
<text x="194.6" y="80.3">11</text>
<text x="207.6" y="79.3">ET0CRS_RMII0CRSDV</text>
<text x="207.9" y="81.1">MTIOC4C_EDACK1</text>
<text x="227.4" y="81.1">MTIOC4C_EDACK1</text>
<text x="272.6" y="80.9">EDACK1</text>
<text x="273" y="82.7">MTIOC4C</text>
<text x="25.5" y="88.4">SW8</text>
<text x="32" y="88.4">Default</text>
<text x="134.8" y="89.2">D2_SDHID2-B</text>
<text x="183.2" y="88.4">1</text>
<text x="194.6" y="88.4">20</text>
<text x="207.9" y="89.2">D2</text>
<text x="25.5" y="90">Pin1</text>
<text x="25.5" y="91.7">Pin2</text>
<text x="25.5" y="93.3">Pin3</text>
<text x="25.5" y="94.9">Pin4</text>
<text x="32" y="90">ON</text>
<text x="32" y="91.7">OFF</text>
<text x="32" y="93.3">ON</text>
<text x="32" y="94.9">OFF</text>
<text x="134.8" y="92.5">D3_SDHID3-B</text>
<text x="134.8" y="95.7">D4_SDHICMD-B</text>
<text x="183.2" y="94.9">5</text>
<text x="183.2" y="90">2</text>
<text x="183.2" y="91.7">3</text>
<text x="183.2" y="93.3">4</text>
<text x="194.6" y="94.9">16</text>
<text x="194.6" y="93.3">17</text>
<text x="194.6" y="91.7">18</text>
<text x="194.6" y="90">19</text>
<text x="207.9" y="90.8">SDHID2-B</text>
<text x="207.9" y="94.1">SDHID3-B</text>
<text x="207.9" y="92.5">D3</text>
<text x="207.9" y="95.7">D4</text>
<text x="25.5" y="96.5">Pin5</text>
<text x="25.5" y="98.2">Pin6</text>
<text x="25.5" y="99.8">Pin7</text>
<text x="25.5" y="101.4">Pin8</text>
<text x="32" y="96.5">ON</text>
<text x="32" y="98.2">OFF</text>
<text x="32" y="99.8">ON</text>
<text x="32" y="101.4">OFF</text>
<text x="134.8" y="99">D5_SDHICLK-B</text>
<text x="183.2" y="96.5">6</text>
<text x="183.2" y="98.2">7</text>
<text x="183.2" y="99.8">8</text>
<text x="183.2" y="101.4">9</text>
<text x="194.6" y="101.4">12</text>
<text x="194.6" y="99.8">13</text>
<text x="194.6" y="98.2">14</text>
<text x="194.6" y="96.5">15</text>
<text x="207.6" y="100.4">SDHICLK-B</text>
<text x="207.9" y="97.3">SDHICMD-B</text>
<text x="207.9" y="99">D5</text>
<text x="25.5" y="103">Pin9</text>
<text x="25.5" y="104.6">Pin10</text>
<text x="32" y="103">ON</text>
<text x="32" y="104.6">OFF</text>
<text x="134.8" y="102.2">D6_SDHID0-B</text>
<text x="183.2" y="103">10</text>
<text x="194.6" y="103">11</text>
<text x="207.9" y="103.8">SDHID0-B</text>
<text x="207.9" y="102.2">D6</text>
<text x="25.5" y="111.2">SW9</text>
<text x="25.5" y="112.8">Pin1</text>
<text x="32" y="111.2">Default</text>
<text x="32" y="112.8">ON</text>
<text x="134.8" y="112">D7_SDHID1-B</text>
<text x="183.2" y="111.2">1</text>
<text x="183.2" y="112.8">2</text>
<text x="194.6" y="112.8">19</text>
<text x="194.6" y="111.2">20</text>
<text x="207.9" y="113.6">SDHID1-B</text>
<text x="207.9" y="112">D7</text>
<text x="25.5" y="114.4">Pin2</text>
<text x="25.5" y="116">Pin3</text>
<text x="25.5" y="117.6">Pin4</text>
<text x="25.5" y="119.3">Pin5</text>
<text x="32" y="114.4">OFF</text>
<text x="32" y="116">ON</text>
<text x="32" y="117.6">OFF</text>
<text x="32" y="119.3">OFF</text>
<text x="134.8" y="115.2">D14_SDHICD-B_MTIOC6C_IO6</text>
<text x="183.2" y="117.6">5</text>
<text x="183.2" y="119.3">6</text>
<text x="183.2" y="114.4">3</text>
<text x="183.2" y="116">4</text>
<text x="194.6" y="119.3">15</text>
<text x="194.6" y="117.6">16</text>
<text x="194.6" y="116">17</text>
<text x="194.6" y="114.4">18</text>
<text x="207.6" y="116.7">SDHICD-B</text>
<text x="207.9" y="118.5">MTIOC6C</text>
<text x="207.9" y="115.2">D14</text>
<text x="25.5" y="120.9">Pin6</text>
<text x="25.5" y="122.6">Pin7</text>
<text x="25.5" y="124.2">Pin8</text>
<text x="25.5" y="125.8">Pin9</text>
<text x="32" y="120.9">OFF</text>
<text x="32" y="122.6">ON</text>
<text x="32" y="124.2">OFF</text>
<text x="32" y="125.8">OFF</text>
<text x="134.8" y="121.7">D15_SDHIWP-B_MTIOC6A_IO7</text>
<text x="183.2" y="120.9">7</text>
<text x="183.2" y="122.6">8</text>
<text x="183.2" y="124.2">9</text>
<text x="183.2" y="125.8">10</text>
<text x="194.6" y="124.2">12</text>
<text x="194.6" y="122.6">13</text>
<text x="194.6" y="120.9">14</text>
<text x="194.6" y="125.8">11</text>
<text x="207.6" y="123.2">SDHIWP-B</text>
<text x="207.9" y="125">MTIOC6A</text>
<text x="207.9" y="121.7">D15</text>
<text x="207.9" y="120.1">IO6</text>
<text x="25.5" y="127.4">Pin10</text>
<text x="32" y="127.4">OFF</text>
<text x="207.9" y="126.6">IO7</text>
<text x="207.6" y="137.8">ET0RXCLK</text>
<text x="207.6" y="136.2">REF50CK0</text>
<text x="134.8" y="139.6">ET0RXCLK_REF50CK0_QSSL-A</text>
<text x="207.6" y="141.1">BD_QSSL-A</text>
<text x="207.6" y="142.7">TFT_QSSL-A</text>
<text x="227.6" y="185.8">Title</text>
<text x="227.6" y="190.7">Size</text>
<text x="234.1" y="187.4">RSK+RX71M [MCU Pin Function Select-1]</text>
<text x="234.1" y="190.7">Document Number</text>
<text x="281.3" y="190.7">Rev</text>
<text x="227.6" y="195.5">Date:</text>
<text x="234.1" y="192.3">R20UT3216EG0100</text>
<text x="236.1" y="195.5">Thursday, March 05, 2015</text>
<text x="260.1" y="195.5">Sheet</text>
<text x="268.2" y="195.5">4</text>
<text x="273.1" y="195.5">of</text>
<text x="278" y="195.5">16</text>
<text x="282.9" y="192.3">1.00</text>
</g>
<g font-size="1.2">
<text x="47.2" y="8.6">5</text>
<text x="100.3" y="8.6">4</text>
<text x="153.4" y="8.6">3</text>
<text x="206.5" y="8.6">2</text>
<text x="259.5" y="8.6">1</text>
<text x="19.5" y="33.4">D</text>
<text x="286.6" y="33.4">D</text>
<text x="19.5" y="80.1">C</text>
<text x="286.6" y="80.1">C</text>
<text x="19.5" y="126.8">B</text>
<text x="286.6" y="126.8">B</text>
<text x="19.5" y="173.5">A</text>
<text x="286.6" y="173.5">A</text>
<text x="47.2" y="197">5</text>
<text x="100.3" y="197">4</text>
<text x="153.4" y="197">3</text>
<text x="206.5" y="197">2</text>
<text x="259.5" y="197">1</text>
</g>
</svg>
